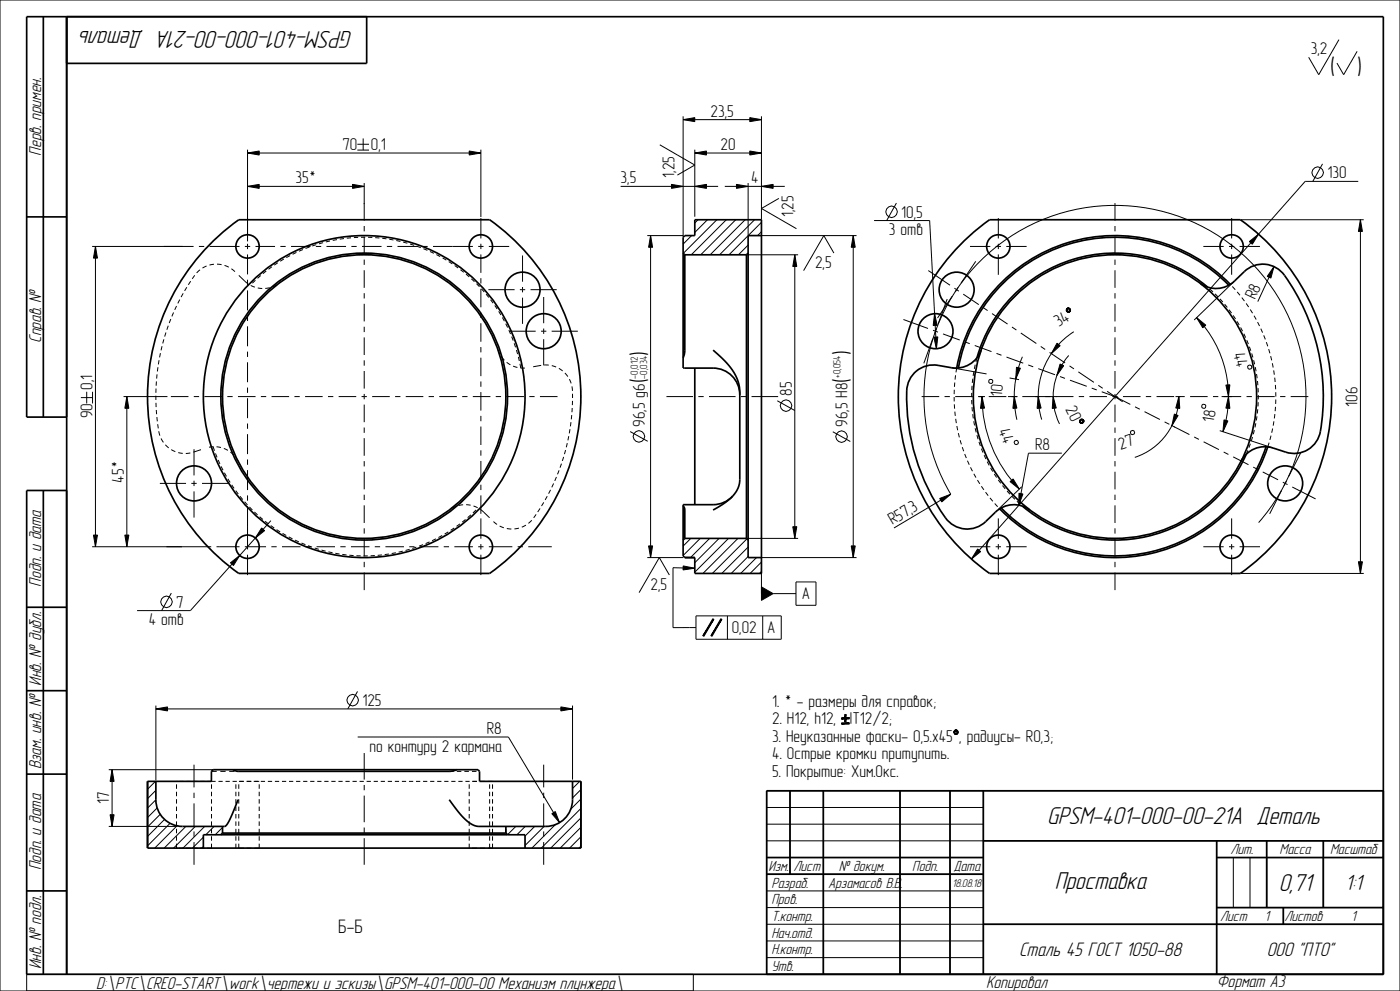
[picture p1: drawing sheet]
<svg xmlns="http://www.w3.org/2000/svg" width="420mm" height="297mm" viewBox="0 0 420 297" stroke-linecap="round" stroke-linejoin="round" font-family="sans-serif">
<g fill="none" stroke="#000" stroke-width=".51">
<path d="M13 5v120M20 5v287M110 5v14h-90M8 65h12M63.6 72.6l3.9-3.5 4.1-3.2h75.3a65 65 0 0 1 0 106h-75.3a65 65 0 0 1-8-99.3zM204.9 75.9l.5 .5M205.4 76.4v28.5l-.5 2.3M205.4 76.4h18.5M223.9 76.4v85M224.4 75.9l-.5 .5M228.4 70.6h-4v96.5h4M288.9 72.6l3.8-3.5 4.2-3.2h75.2a65 65 0 0 1 0 106h-75.2a65 65 0 0 1-8-99.3z"/>
<path d="M360 84.9a8 8 0 0 0 10.4-.7 16.1 16.1 0 0 1 5-4.3 8 8 0 0 1 9.9 2.6 61.5 61.5 0 0 1 10.4 48.4 8 8 0 0 1-9.9 4.6 13.2 13.2 0 0 0-8-1.5 8 8 0 0 0-5.5 4.2M362.3 86.1a43 43 0 0 0-69.2 21.1M368.6 85.5a47.7 47.7 0 0 0-81.1 24.8M369.1 85.2a48.2 48.2 0 0 0-82.1 25.1M208.4 110.3v40.9M213.9 104.9a22.1 22.1 0 0 1 7.4 9.1l.4 1.5 .2 1.9v26.8l-.5 2.2-1.6 2.2M221.9 118.3a8 8 0 0 0-8-8h-9v-39.2l.5-.5h3v-4.7h20v106h-20v-4.8h-3l-.5-.5v-15.4h9a8 8 0 0 0 5.9-2.6M294.3 104.9a8 8 0 0 1-8.9 5.3 16.1 16.1 0 0 0-6.6-.7 8.3 8.3 0 0 0-6.8 9.7 60.9 60.9 0 0 0 12.8 37.3 8 8 0 0 0 10.9-.2 13.2 13.2 0 0 1 6.5-4.8 8 8 0 0 1 6.8 1.4M20 125h-12v-120h407v287h-407v-145h12M373.9 136.1a43 43 0 0 1-67.2 15.5M379.8 133.9a47.7 47.7 0 0 1-79.5 18.3M380.3 133.9a48.2 48.2 0 0 1-80.4 18.6"/>
<path d="M13 147v145M204.9 151.6l.5 1.1v8.7M219.8 148.6l-2.3 2.1-3.6 2.2M205.4 161.4h18.5M205.4 161.4l-.5 .5M223.9 161.4l.5 .5M8 182h12M8 207h12M8 232h12M44.3 234.2h19.1v-3l.5-.5h79.5l.5 .5v3h30.4v20h-130zM46.8 234.2v5.5a8 8 0 0 0 8 8l12.9-.1a17.8 17.8 0 0 0 3.1-6.5l.6-1.4M69.9 230.7l1.5 .5h63.4l2.3-.5"/>
<path d="M171.8 234.2v5.5a8 8 0 0 1-8 8h-20.1a8.3 8.3 0 0 1-5.8-3.9l-3.1-4.1M237 237v25M247 237v55M270 237v55M285 237v55M295 237v55M415 237h-185v55M61 254.2v-4h96.5v4M66.8 247.7v2M66.8 249.7l-.5 .5M66.8 249.7h85M151.8 249.7l.5 .5"/>
<path d="M151.8 247.7v2M230 257h65M295 252h120M365 257h50M365 252v40M380 252v20M397 252v20M8 267h12M230 262h65M295 277h120M365 272h50M385 272v5"/>
<circle cx="109.3" cy="118.9" r="48.3"/>
<circle cx="109.3" cy="118.9" r="43"/>
<circle cx="109.3" cy="118.9" r="42.5"/>
<circle cx="334.5" cy="118.9" r="42.5"/>
</g>
<g fill="none" stroke="#000" stroke-width=".3">
<path d="M0 0h420v297h-420zM204.9 35.9l3.5-.6v1.2zM204.9 34.9v36M204.9 35.9h23.5M224.9 35.3l3.5 .6-3.5 .6zM228.4 34.9v31M74.3 55.9l3.5-.6v1.2zM74.3 45.9l3.5-.6v1.2zM74.3 55.9h35M74.3 45.9h70M74.3 44.9v27.4M105.8 55.3l3.5 .6-3.5 .6z"/>
<path d="M107.2 43.2h3.5M107.2 45h3.5M109 41.5v3.5M109.3 54.9v6.3M140.8 45.3l3.5 .6-3.5 .6zM144.3 44.9v20.1M186.2 55.9h29.2M201.4 55.3l3.5 .6-3.5 .6zM208.4 55.9l3.5-.6v1.2zM208.4 45.9l3.5-.6v1.2zM208.4 44.9v20.1M208.4 45.9h20"/>
<path d="M217.4 55.9h18M220.9 55.3l3.5 .6-3.5 .6zM224.4 54.9v15.7M224.9 45.3l3.5 .6-3.5 .6zM228.4 55.9l3.5-.6v1.2zM396.8 49.1l-3 5.3M407.5 54.4h-15.9l-100.2 113.1M27.6 73.9h27.3M28.6 73.9l.6 3.5h-1.2zM28.6 73.9v90M62 79.7l-1.3 .6M64.2 79.2l-1.4 .2"/>
<path d="M65.1 79.2l1.4 .1M67.4 79.5l1.2 .6M81.6 79.9l-1 .8M83.3 78.8l-1 .7M85.2 77.6l-1.1 .7M87 76.6l-1.1 .6M88.9 75.7l-1.1 .5M90.9 74.8l-1.2 .5M92.9 74l-1.2 .5M94.9 73.3l-1.2 .4M96.9 72.7l-1.2 .4M99 72.2l-1.2 .3"/>
<path d="M101.1 71.8l-1.3 .2M103.2 71.5l-1.3 .2M105.3 71.3l-1.3 .1M107.4 71.1l-1.2 .1M109.6 71.1h-1.3M110.4 71.1l1.3 .1M112.6 71.2l1.2 .1M114.7 71.4h.1M114.7 71.4l1.2 .2M116.8 71.7l1.2 .2M118.9 72.1l1.2 .3M121 72.6l1.2 .3"/>
<path d="M123 73.1l1.2 .4M125 73.8l1.2 .4M127 74.5l1.2 .5M129 75.4l1.2 .5M130.9 76.3l1.2 .6M132.8 77.3l1.1 .7M134.6 78.4l1.1 .7M136.4 79.6l1 .7M194.2 70.6h10.7M195.2 70.6l.6 3.5h-1.2zM195.2 70.6v96.5M207.5 70.6l-2.6 2.6"/>
<path d="M209.4 65.9l-1 .9M212.2 65.9l-3.8 3.8M215.1 65.9l-10.1 10M217.9 65.9l-10.5 10.5M220.7 65.9l-10.5 10.5M223.5 65.9l-10.5 10.5M223.9 76.4h15.5M224.4 73.5l-2.9 2.9M226.4 65.9l-10.5 10.5M228.4 66.6l-9.7 9.8M228.4 69.5l-1.1 1.1M228.4 70.6h28.6"/>
<path d="M238.4 76.4l.6 3.5h-1.2zM238.4 76.4v85M256 70.6l.6 3.5h-1.2zM256 70.6v96.5M262.2 66.1h16.7l2 38.4M268.9 60.8l-2.9 5.3M372.1 65.9h37M374.8 72.4l2.8-2.2-1.9 3zM408.1 65.9l.6 3.5h-1.2zM408.1 65.9v106M49.8 99.6l-.4 1.3M50.5 97.6l-.4 1.2"/>
<path d="M51.2 95.6l-.4 1.2M52.1 93.6l-.5 1.2M53 91.7l-.6 1.2M53.9 89.8l-.6 1.1M55 87.9l-.7 1.1M56 86.1l-.6 1.1M56 86.1h.1M57.2 84.3l-.7 1M58.4 82.5l-.7 1.1M60 80.9l-1 .9M69.4 80.5l1.1 .9M71.6 82.5l2.8 2.6"/>
<path d="M75.2 85.5l1.3 .6M76.6 84l-.9 .9M77.3 86.3l1.4 .2M78.2 82.6l-.9 .8M79.9 81.2l-1 .8M80.6 80.7h-.1M80.9 86.2l-1.3 .2M83 85.4l-1.2 .5M138.1 80.8l1 .8M139.8 82.2l1 .8M141.4 83.6l.9 .8M143 85l.8 .9"/>
<path d="M144.4 86.6l.9 .9M145.8 88.2l.8 .9M147.2 89.8l.7 1M148.4 91.5l.7 1.1M149.6 93.3l.7 1.1M150.7 95.1l.6 1.2M151.7 97l.6 1.2M152.7 98.9l.5 1.2M280.4 94l.8 3.5h-1.2zM359 95.2l2.7 2.3-.9 .7zM359 95.2a34 34 0 0 1 7.9 34.2M363 86.6l.9 .9"/>
<path d="M364.5 88.1l.9 .9M366 89.6l.8 .9M367.4 91.2h.1M367.4 91.2l.8 .9M368.7 92.8l.8 1M369.7 85.9l.9 .9M370 94.5l.7 1.1M370.4 84.2l-12.1 11.7M371.1 96.3l.7 1.1M371.2 87.5l.8 1M372.2 98.1l.6 1.2M372.5 89.2l.8 1"/>
<path d="M373.8 90.9l.8 1.1M375.1 92.8l.7 1.1M376.2 94.6l.7 1.2M377.3 96.5l.6 1.2M378.2 98.5l.6 1.2M24.3 119.2h3.5M26 117.4v3.5M27.8 117.4v3.5M37.1 118.9h13.1M38.1 118.9l.6 3.5h-1.2zM38.1 118.9v45M46.8 118.6v1.3"/>
<path d="M46.8 116.4v1.3M46.9 114.3l-.1 1.3M47.1 112.2l-.1 1.3M47.4 110.1l-.2 1.2M47.7 107.9l-.2 1.3M48.1 105.8l-.2 1.3M48.6 103.8l-.3 1.2M49.2 101.7l-.4 1.2M149.4 104.9l.6 1.3M150.4 106.9l.9 1.1M152 108.6l1.1 .7M153.5 100.9l.5 1.2"/>
<path d="M153.9 109.7l1.3 .4M154.3 102.9l.4 1.2M154.9 104.9l.4 1.2M155.5 107l.3 1.2M156 109l.2 1.3M156.1 110.3h1.4M162.4 109.5l-2.4 .4M163.3 109.4h1.3M165.5 109.6l1.3 .4M167.7 110.4l1.1 .8M169.5 111.8l.8 1.1M170.8 113.6l.5 1.3"/>
<path d="M171.6 115.8l.1 1.4M171.8 118v1.3M280.1 101h1.2l-.4 3.5zM285.4 110.2l10.6 1.9M286.2 119l.1 1.3M286.3 116.8l-.1 1.3M286.4 114.6l-.1 1.3M286.7 112.5l-.2 1.3M287 110.3l-.2 1.3M291.5 119.9l.1 1.3M291.5 117.7v1.3M291.6 115.6l-.1 1.3"/>
<path d="M291.8 113.5l-.1 1.3M292.1 111.4l-.2 1.2M292.6 109.3l-.3 1.2M293.1 107.2l-.3 1.3M293.6 118.9h1.9M294.6 118.9l.8 3.4-1.2 .1zM294.6 118.9a39.9 39.9 0 0 0 11.2 27.7M296.7 114l.3-.3 .6 .1 .2 .3v.5l-.3 .3h-.6l-.3-.4zM302.4 118.9h2.9M302.9 113.3l2.8 .5M304.3 118.9l.8 3.4-1.2 .1zM304.9 110.1l1.2 .2-1.4 3.3z"/>
<path d="M306.7 106.9a30.2 30.2 0 0 0-1.6 18.9M352.7 118.9h1.4M353.7 118.9l.2 3.5-1.2-.1zM353.7 118.9a19.2 19.2 0 0 1-13.3 18.2M366.5 118.9h3M367.8 115.4l1.2-.1-.5 3.6zM368.5 118.9l.5 3.5-1.2-.1zM373.1 100l.6 1.2M374 101.9l.5 1.2M374.5 109.5l.5-.1 .4 .2 .2 .6-.3 .3-.5 .2-.4-.2-.1-.6zM374.8 103.9l.4 1.2M375.5 105.9l.4 1.2"/>
<path d="M376.1 108l.3 1.2M376.6 110l.2 1.3M377 112.1l.1 1.3M377.2 114.2l.2 1.3M377.4 116.3h.1M377.4 116.3l.1 1.3M377.5 118.4v1.3M379.1 100.5l.5 1.2M379.9 102.5l.4 1.3M380.6 104.6l.4 1.3M381.2 106.7l.3 1.3M381.7 108.9l.3 1.2"/>
<path d="M382.1 111l.2 1.3M382.4 113.2l.1 1.3M382.6 115.4l.1 1.3M382.7 117.5v1.4M382.7 119.7v1.3M46.8 120.7v1.3M46.9 122.9l.1 1.2M47.1 125l.1 1.3M47.3 127.1l.2 1.3M47.6 129.2l.4 1.4M48.3 131.4l.7 1.2M49.6 133.3l1 .9"/>
<path d="M51.4 134.7l1.2 .7M53.5 135.6l1.3 .3M57.1 135.7l-1.4 .2M60.3 134.8l-2.3 .7M63.9 133.9l-1.2 .1M63.9 133.9l.5 1.2M64.1 133.9h-.2M64.6 135.9l.5 1.2M65 133.9l1.3 .2M65.5 137.9l.5 1.1M66.3 139.8l.6 1.1M67.2 134.4l1.2 .6"/>
<path d="M69.1 135.5l1 .9M70.7 137.1l.7 1.1M168.4 139l-.4 1.2M169.1 136.9l-.4 1.2M169.7 134.9l-.4 1.2M170.2 132.8l-.3 1.3M170.6 130.7l-.2 1.3M171 128.6l-.2 1.3M171.3 126.5l-.2 1.3M171.5 124.4l-.1 1.3M171.7 122.3l-.1 1.2M171.7 120.1v1.3"/>
<path d="M189.1 129.3l5.2 3M233.2 120.1l5.2 2.9M249.8 129.4l5.3 2.9M286.3 120.3h.1M286.3 121.2l.1 1.3M286.5 123.4l.1 1.3M286.7 125.5l.2 1.3M287.1 127.7l.2 1.3M287.5 129.8l.3 1.3M288 131.9l.4 1.3M288.7 134l.4 1.2M289.4 136.1l.5 1.2"/>
<path d="M290.2 138.1l.6 1.2M291.6 122l.1 1.3M291.8 124.1l.2 1.3M292.1 126.2l.3 1.3M292.6 128.3l.3 1.3M293.1 130.4l.3 1.2M293.7 132.4l.4 1.3M294.4 134.5l.5 1.1M295.2 136.4l.6 1.2M296.2 138.3l.6 1.2M304.4 132.2l.5-.2 .4 .1 .2 .6-.1 .3-.6 .3-.3-.2-.3-.5zM339.3 129.2l.6-.2 .3 .2 .2 .5-.2 .4-.5 .2-.4-.2-.2-.6z"/>
<path d="M351.3 127.4l1.2 .6M352.3 124.1l1.1 .4-1.8 3.1zM360.6 121.4l.3-.2h.6l.2 .4v.6l-.4 .2-.6-.1-.2-.3zM365.9 129.1l16 5.2M367.2 125.8l1.2 .4-1.5 3.2zM374.4 135l-.5 1.1M375.1 133l-.4 1.2M375.8 131l-.4 1.2M376.3 128.9l-.3 1.2M376.7 126.8l-.2 1.3M377.1 124.8l-.2 1.2M377.3 122.7l-.1 1.2"/>
<path d="M377.5 120.5l-.1 1.3M380.7 132.7l-.4 1.2M381.3 130.6l-.3 1.2M381.8 128.4l-.3 1.3M382.2 126.3l-.2 1.3M382.5 124.1l-.2 1.3M382.6 121.9l-.1 1.3M67.3 141.7l.6 1.1M68.4 143.5l.6 1.1M69.5 145.3l.7 1.1M70.7 147.1l.8 1M72 148.7l.8 1"/>
<path d="M73.4 150.4l.8 .9M74.8 151.9l.9 .9M76.3 153.4l1 .9M77.9 154.9l1 .8M78.5 158.2l.9 .8-2.8 2.3zM79.5 156.2l1 .8M81.2 157.5l1.1 .7M81.3 156l-24.2 27h-16M83 158.7l1 .7M84.8 159.9l1.1 .6M134.5 159.4l-1.1 .7M136.3 158.2l-1.1 .7"/>
<path d="M136.7 151.8l-1.2 .6M138 157l-1 .8M138.9 151.3l-1.3 .2M139.7 155.7l-1 .8M139.8 151.3l1.4 .1M141.3 154.3l-1 .8M142.1 151.6l1.2 .6M142.8 152.8l-.9 .9M144.1 152.6l2.8 2.6M148 156.3l1.1 .9M149.9 157.6l1.3 .6M152 158.4l1.4 .1"/>
<path d="M155.7 158.3l-1.4 .2M157.8 157.4l-1.3 .6M159.5 155.9l-1 1M160.8 154.2l-.7 1M162 152.4l-.7 1M163.1 150.6l-.6 1.1M164.2 148.7l-.7 1.1M165.2 146.8l-.6 1.2M166.1 144.9l-.6 1.2M166.9 142.9l-.5 1.2M167.7 141l-.4 1.2M237.8 157.9h1.2l-.6 3.5z"/>
<path d="M281.9 149.4l3.3-1.3-2.7 2.3zM291.2 140.1l.5 1.1M292.2 142l.6 1.1M293.2 143.9l.7 1.1M294.4 145.7l.8 1.1M295.7 147.5l.8 1M297 149.2l.8 1M297.2 140.2l.6 1.1M298.3 142l.7 1.1M298.4 150.9l.9 1M299.5 143.8l.7 1M300.8 145.5l.8 1"/>
<path d="M302.1 147.2l.9 .9M303 144.3l.9-.8 1.9 3.1zM303.6 148.7l.9 .9M305.1 150.2l.9 .9M306.5 145.9l-6.9 6.7M377.6 156.6a57.3 57.3 0 0 0-37.9-94.8 57.3 57.3 0 0 0-54.5 86.3l-17 10.1M27.6 163.9h27M28 160.4h1.2l-.6 3.5zM37.5 160.4h1.2l-.6 3.5zM51.4 177.7l-2.9 5.3M69.1 168.7l2.8-2.2-1.9 3zM86.6 160.9l1.1 .6"/>
<path d="M87.7 161.5h.1M88.5 161.9l1.2 .5M90.4 162.7l1.2 .5M92.4 163.5l1.2 .5M94.4 164.2l1.2 .4M96.5 164.9l1.2 .3M98.5 165.4l1.3 .3M100.6 165.8l1.3 .2M102.7 166.2l1.3 .1M104.8 166.4l1.3 .1M106.9 166.6h1.3M110.3 166.6h-1.2"/>
<path d="M112.5 166.5l-1.3 .1M114.6 166.3l-1.3 .1M116.7 166l-1.3 .2M118.8 165.7l-1.3 .2M120.8 165.2l-1.2 .3M122.9 164.6l-1.2 .4M124.9 164l-1.2 .4M126.9 163.2l-1.2 .5M128.9 162.4l-1.2 .5M130.8 161.5l-1.2 .5M132.7 160.5l-1.2 .6M194.2 167.1h10.7"/>
<path d="M194.6 163.6h1.2l-.6 3.5zM207.2 161.4l-2.3 2.3M210.1 161.4l-5.2 5.1M212.9 161.4l-5.8 5.7M215.7 161.4l-7.3 7.2M218.6 161.4l-10.2 10.1M221.4 161.4l-10.5 10.5M223.9 161.4h15.5M224.1 161.5l-10.4 10.4M224.4 164l-7.9 7.9M224.4 166.8l-5 5.1M226.9 167.1l-4.7 4.8"/>
<path d="M228.4 167.1h28.6M228.4 168.4l-3.4 3.5M228.4 171.3l-.5 .6M255.4 163.6h1.2l-.6 3.5zM293.3 164.5l.9 .8-2.8 2.2zM372.1 171.9h37M407.5 168.4h1.2l-.6 3.5zM46.8 212.5l3.5-.6v1.2zM46.8 211.5v22.4M46.8 212.5h125M107.3 207.2l-3 5.3M168.3 211.9l3.5 .6-3.5 .6z"/>
<path d="M171.8 211.5v22.1M32.6 230.7h31.3M33.6 230.7l.6 3.5h-1.2zM33.6 230.7v17M46.6 234.2l-2.3 2.3M46.8 236.9l-2.5 2.5M46.8 239.7l-2.5 2.5M63.4 234.2h1.3M63.4 231.2h1.6M65.5 234.2h1.3M66.1 231.2h1.6M67.7 234.2h1.2"/>
<path d="M68.8 231.2h1.6M69.8 234.2h1.2M71.4 231.2h.1M71.6 234.2h.1M71.6 235.1v1.3M71.6 237.3v1.3M71.6 239.5v1.3M71.9 234.2h1.3M74 234.2h1.3M76.1 234.2h1.3M78.2 234.2h1.3M80.4 234.2h1.2"/>
<path d="M82.5 234.2h1.2M84.6 234.2h1.3M86.7 234.2h1.3M88.8 234.2h1.3M90.9 234.2h1.3M93.1 234.2h1.2M95.2 234.2h1.2M97.3 234.2h1.3M99.4 234.2h1.3M101.5 234.2h1.3M103.6 234.2h1.3M105.8 234.2h1.2"/>
<path d="M107.3 220.9h45.2l15.4 25.6M107.9 234.2h1.2M110 234.2h1.3M112.1 234.2h1.3M114.2 234.2h1.3M116.3 234.2h1.3M118.5 234.2h1.2M120.6 234.2h1.2M122.7 234.2h1.3M124.8 234.2h1.3M126.9 234.2h1.3M129 234.2h1.3"/>
<path d="M131.2 234.2h1.2M133.3 234.2h1.2M134.8 231.2h1.3M135.4 234.2h1.3M137 231.2h1.4M137.5 234.2h1.3M139.3 231.2h1.4M139.6 234.2h1.3M141.6 231.2h1.3M141.7 234.2h1.3M143.9 234.2h.1M146.9 234.2h.1"/>
<path d="M146.9 235.1v1.3M146.9 237.3v1.3M146.9 239.5v1.3M173.9 234.2l-2.1 2.1M174.3 236.6l-2.5 2.5M174.3 239.5l-3.1 3M230 237h185v55h-185zM237 237v25M247 237v55M270 237v55M285 237v55M295 237v55"/>
<path d="M32.6 247.7h20.6M33 244.2h1.2l-.6 3.5zM47.2 242.1l-2.9 2.9M48.1 244l-3.8 3.9M49.4 245.6l-5.1 5.1M51 246.7l-6.7 6.8M53.1 247.5l-6.7 6.7M55.8 247.7l-6.5 6.5M58.6 247.7l-6.5 6.5M61 250.9l-3.3 3.3M61 253.7l-.4 .5M61.4 247.7l-6.5 6.5"/>
<path d="M64.2 247.7l-2.5 2.5M66.8 248l-2.2 2.2M71.6 241.7v1.4M71.6 244v1.3M71.6 246.2v1.3M71.6 248.4v1.3M71.6 250.6v1.4M71.6 252.8v1.4M146.9 241.7v1.4M146.9 244v1.3M146.9 246.2v1.3M146.9 248.4v1.3"/>
<path d="M146.9 250.6v1.4M146.9 252.8v1.4M151.9 247.7l-.1 .1M152.3 250.2h.1M154.7 247.7l-2.4 2.5M157.6 247.7l-2.5 2.5M160.4 247.7l-2.9 2.9M163.2 247.7l-5.7 5.7M165.6 243.8l1-.6 1.3 3.3zM166.6 247.2l-7 7M174.3 242.3l-11.9 11.9M174.3 245.1l-9.1 9.1"/>
<path d="M174.3 248l-6.3 6.2M174.3 250.8l-3.4 3.4M174.3 253.6l-.6 .6M230 242h65M230 247h65M230 252h185M230 257h65M365 257h50M365 252v40M370 257v15M375 257v15M380 252v20"/>
<path d="M397 252v20M230 262h65M230 267h65M230 272h65M230 277h185M365 272h50M385 272v5M8 297v-5h200v5M230 282h65M230 287h65"/>
<circle cx="395.3" cy="51.7" r="1.72"/>
<circle cx="267.4" cy="63.5" r="1.72"/>
<circle cx="191.7" cy="130.8" r="1.72"/>
<circle cx="235.8" cy="121.6" r="1.72"/>
<circle cx="252.5" cy="130.9" r="1.72"/>
<circle cx="49.9" cy="180.4" r="1.72"/>
<circle cx="105.8" cy="209.8" r="1.72"/>
</g>
<g fill="#000">
<path d="M204.9 35.9l3.5-.6v1.2zM224.9 35.3l3.5 .6-3.5 .6zM74.3 55.9l3.5-.6v1.2zM74.3 45.9l3.5-.6v1.2zM105.8 55.3l3.5 .6-3.5 .6zM140.8 45.3l3.5 .6-3.5 .6zM201.4 55.3l3.5 .6-3.5 .6zM208.4 55.9l3.5-.6v1.2zM208.4 45.9l3.5-.6v1.2zM220.9 55.3l3.5 .6-3.5 .6zM228.4 55.9l3.5-.6v1.2zM224.9 45.3l3.5 .6-3.5 .6z"/>
<path d="M28.6 73.9l.6 3.5h-1.2zM195.2 70.6l.6 3.5h-1.2zM238.4 76.4l.6 3.5h-1.2zM256 70.6l.6 3.5h-1.2zM374.8 72.4l2.8-2.2-1.9 3zM408.1 65.9l.6 3.5h-1.2zM280.4 94l.8 3.5h-1.2zM359 95.2l2.7 2.3-.9 .7zM38.1 118.9l.6 3.5h-1.2zM280.1 101h1.2l-.4 3.5zM294.6 118.9l.8 3.4-1.2 .1zM304.3 118.9l.8 3.4-1.2 .1z"/>
<path d="M304.9 110.1l1.2 .2-1.4 3.3zM353.7 118.9l.2 3.5-1.2-.1zM367.8 115.4l1.2-.1-.5 3.6zM368.5 118.9l.5 3.5-1.2-.1zM352.3 124.1l1.1 .4-1.8 3.1zM367.2 125.8l1.2 .4-1.5 3.2zM281.9 149.4l3.3-1.3-2.7 2.3zM303 144.3l.9-.8 1.9 3.1zM28 160.4h1.2l-.6 3.5zM37.5 160.4h1.2l-.6 3.5zM69.1 168.7l2.8-2.2-1.9 3zM78.5 158.2l.9 .8-2.8 2.3z"/>
<path d="M194.6 163.6h1.2l-.6 3.5zM237.8 157.9h1.2l-.6 3.5zM255.4 163.6h1.2l-.6 3.5zM293.3 164.5l.9 .8-2.8 2.2zM407.5 168.4h1.2l-.6 3.5zM46.8 212.5l3.5-.6v1.2zM168.3 211.9l3.5 .6-3.5 .6zM33.6 230.7l.6 3.5h-1.2zM33 244.2h1.2l-.6 3.5zM165.6 243.8l1-.6 1.3 3.3z"/>
</g>
<!-- layer: AXES -->
<g fill="none" stroke="#000" stroke-width=".51">
<path d="M205.4 167.1h3M44.3 234.2v20M174.3 234.2v20"/>
<circle cx="74.3" cy="73.9" r="3.5"/>
<circle cx="144.3" cy="73.9" r="3.5"/>
<circle cx="299.5" cy="73.9" r="3.5"/>
<circle cx="369.5" cy="73.9" r="3.5"/>
<circle cx="156.8" cy="86.8" r="5.3"/>
<circle cx="163.1" cy="99.3" r="5.3"/>
<circle cx="280.6" cy="99.3" r="5.3"/>
<circle cx="287" cy="86.8" r="5.3"/>
<circle cx="58.2" cy="144.9" r="5.3"/>
<circle cx="385.5" cy="144.9" r="5.3"/>
<circle cx="74.3" cy="163.9" r="3.5"/>
<circle cx="144.3" cy="163.9" r="3.5"/>
<circle cx="299.5" cy="163.9" r="3.5"/>
<circle cx="369.5" cy="163.9" r="3.5"/>
</g>
<g fill="none" stroke="#000" stroke-width=".3">
<path d="M49.1 73.9h9M59.7 73.9h1.6M62.9 73.9h9M73.5 73.9h1.6M74.3 65.4v6.1M74.3 73.1v1.6M74.3 76.3v5.9M76.7 73.9h5.8M84.1 73.9h1.6M87.3 73.9h5.9M94.8 73.9h1.6M98 73.9h5.8"/>
<path d="M105.4 73.9h1.6M108.6 73.9h5.9M109.3 60.9v5.2M109.3 67.7v1.6M109.3 70.9v5.3M109.3 77.8v1.6M116.1 73.9h1.6M119.2 73.9h5.9M126.7 73.9h1.6M129.9 73.9h12M143.5 73.9h1.6M144.3 65.4v6.1"/>
<path d="M144.3 73.1v1.6M144.3 76.3v5.5M146.7 73.9h6.1M156.8 76.6v7.8M291 73.9h6.1M292.7 78.3l-4.4 6.5M298.7 73.9h1.6M299.5 65.4v6.1M299.5 73.1v1.6M299.5 76.3v6.1M301.9 73.9h6.1M334.5 60.9v5.2"/>
<path d="M334.5 67.7v1.6M334.5 70.9v5.3M334.5 77.8v1.6M361 73.9h6.1M368.7 73.9h1.6M369.5 65.4v6.1M369.5 73.1v1.6M369.5 76.3v6.1M371.9 73.9h6.1M74.3 83.8v1.6M74.3 87v6M74.3 94.6v1.6"/>
<path d="M74.3 97.8v6M109.3 81v5.3M109.3 87.9v1.6M109.3 91.1v5.2M109.3 97.9v1.6M144.3 83.4v1.6M144.3 86.6v5.5M144.3 93.7v1.6M144.3 96.9v5.5M146.5 86.8h7.9M152.9 99.3h7.8M156 86.8h1.6"/>
<path d="M156.8 86v1.6M156.8 89.2v7.9M159.2 86.8h7.8M162.3 99.3h1.6M163.1 89v7.9M163.1 98.5v1.6M165.5 99.3h7.9M271 95.8l7.4 2.6M278.5 81.1l6.5 4.4M279.9 99l1.5 .5M280.9 98.5l-.5 1.5M284.2 89.6l-2.7 7.4"/>
<path d="M285.7 88.8l-4.4 6.5M286.3 86.4l1.4 .9M287.4 86.2l-.9 1.3M289 88.2l4.6 3.1M295 92.2l1.3 .9M297.6 94l4.7 3.1M303.6 98l1.3 .9M306.2 99.8l4.7 3.1M334.5 81v5.3M334.5 87.9v1.6M334.5 91.1v5.2M334.5 97.9v1.6"/>
<path d="M51.3 118.9h5.2M58.1 118.9h1.6M61.3 118.9h5.3M68.2 118.9h1.6M71.4 118.9h5.3M74.3 105.4v1.6M74.3 108.6v6M74.3 116.1v1.6M74.3 119.3v6M78.3 118.9h1.6M81.5 118.9h5.2M88.3 118.9h1.6"/>
<path d="M91.5 118.9h5.3M98.4 118.9h1.6M101.6 118.9h5.3M108.5 118.9h1.6M109.3 101.1v5.3M109.3 108v1.6M109.3 111.2v5.3M109.3 118.1v1.6M111.7 118.9h5.2M118.5 118.9h1.6M121.7 118.9h5.3M128.6 118.9h1.6"/>
<path d="M131.8 118.9h5.3M138.7 118.9h1.6M141.9 118.9h5.2M144.3 104v1.6M144.3 107.2v5.5M144.3 114.3v1.6M144.3 117.5v5.5M148.7 118.9h1.6M151.9 118.9h5.3M158.8 118.9h1.6M162 118.9h5.3M163.1 101.7v7.8"/>
<path d="M199.9 118.9h8M209.5 118.9h1.6M212.7 118.9h8M222.3 118.9h1.6M225.5 118.9h7.9M276.5 118.9h5.3M279.8 101.5l-2.7 7.4M282.9 100.1l5 1.8M283.4 118.9h1.6M286.6 118.9h5.2M289.4 102.5h.1M289.4 102.5l1.5 .5"/>
<path d="M292.4 103.5l5 1.9M293.4 118.9h1.6M296.6 118.9h5.3M298.9 105.9l1.5 .6M301.9 107l5.1 1.8M303.5 118.9h1.6M306.7 118.9h5.3M308.5 109.4l1.5 .5M311.5 110.5l5 1.8M312.2 103.8l1.3 .9M313.6 118.9h1.6M314.9 105.6l4.6 3.2"/>
<path d="M316.8 118.9h5.2M318 112.9l1.5 .5M320.9 109.7l1.3 .9M321 113.9l5 1.9M323.5 111.4l4.7 3.2M323.6 118.9h1.6M326.8 118.9h5.3M327.5 116.3h.1M327.5 116.3l1.5 .6M329.5 115.5l1.3 .9M330.5 117.4l5 1.8M332.1 117.3l4.7 3.1"/>
<path d="M333.7 118.9h1.6M334.5 101.1v5.3M334.5 108v1.6M334.5 111.2v5.3M334.5 118.1v1.6M334.5 118.9l4.6 2.3M336.9 118.9h5.3M343.8 118.9h1.6M347 118.9h5.2M353.8 118.9h1.6M357 118.9h5.3M363.9 118.9h1.6"/>
<path d="M367.1 118.9h5.3M374 118.9h1.6M377.2 118.9h5.2M384 118.9h1.6M387.2 118.9h5.3M58.2 134.6v7.9M74.3 126.9v1.6M74.3 130.1v6M74.3 137.7v1.6M109.3 121.3v5.2M109.3 128.1v1.6M109.3 131.3v5.3"/>
<path d="M109.3 138.2v1.6M144.3 124.6v1.6M144.3 127.8v5.6M144.3 135v1.6M144.3 138.1v5.6M334.5 121.3v5.2M334.5 128.1v1.6M334.5 131.3v5.3M334.5 138.2v1.6M340.5 121.9l1.4 .8M343.4 123.4l4.6 2.3M349.4 126.4l1.4 .8"/>
<path d="M352.2 127.9l4.6 2.3M358.2 131l1.5 .7M361.1 132.4l4.6 2.4M367.1 135.5l1.4 .7M370 136.9l4.6 2.4M376 140l1.4 .7M390.2 135.7l-3.6 7M48 144.9h7.8M57.4 144.9h1.6M58.2 144.1v1.6M58.2 147.3v7.8M60.6 144.9h7.9"/>
<path d="M74.3 140.9v6M74.3 148.5v1.6M74.3 151.7v13M109.3 141.4v5.3M109.3 148.3v1.6M109.3 151.4v5.3M109.3 158.3v1.6M144.3 145.3v1.6M144.3 148.5v5.5M144.3 155.4v6.1M299.5 155.4v6.1M334.5 141.4v5.3"/>
<path d="M334.5 148.3v1.6M334.5 151.4v5.3M334.5 158.3v1.6M369.5 155.4v6.1M378.8 141.4l4.6 2.4M384.5 147l-3.6 7M384.8 144.5l1.5 .7M385.9 144.2l-.7 1.4M387.7 146l7 3.5M49.9 163.9h13.5M65 163.9h6.9M73.5 163.9h6.3"/>
<path d="M74.3 166.3v6.1M81.4 163.9h1.6M84.6 163.9h5.6M91.8 163.9h1.5M94.9 163.9h5.6M102.1 163.9h1.6M105.3 163.9h5.5M109.3 161.5v5.3M109.3 168.4v1.6M109.3 171.6v5.3M112.4 163.9h1.6M115.6 163.9h5.6"/>
<path d="M122.8 163.9h1.6M126 163.9h5.5M133.1 163.9h1.6M136.3 163.9h5.6M143.5 163.9h1.6M144.3 163.1v1.6M144.3 166.3v6.1M146.7 163.9h7M155.3 163.9h1.6M158.5 163.9h7M291 163.9h6.1M298.7 163.9h1.6"/>
<path d="M299.5 163.1v1.6M299.5 166.3v6.1M301.9 163.9h6.1M334.5 161.5v5.3M334.5 168.4v1.6M334.5 171.6v5.3M361 163.9h6.1M368.7 163.9h1.6M369.5 163.1v1.6M369.5 166.3v6.1M371.9 163.9h6.1M53 234.2h.1"/>
<path d="M53 235.1v1.3M53 237.3v1.3M53 239.5v1.3M53.8 234.2h1.3M55.9 234.2h1.3M58 234.2h1.3M58.2 229.2v6.8M58.2 237.6v1.6M60.1 234.2h1.3M62.2 234.2h1.3M63.5 234.2h.1M63.5 235.1v1.3"/>
<path d="M63.5 237.3v1.3M63.5 239.5v1.3M70.8 234.2h.1M70.8 235.1v1.3M70.8 237.3v1.3M70.8 239.5v1.3M71.7 234.2h1.4M74 234.2h1.4M76.4 234.2h1.4M77.8 234.2h.1M77.8 235.1v1.3M77.8 237.3v1.3"/>
<path d="M77.8 239.5v1.3M109.3 225.7v7.9M109.3 235.2v1.6M109.3 238.4v8M140.8 234.2h.1M140.8 235.1v1.3M140.8 237.3v1.3M140.8 239.5v1.3M141.7 234.2h1.4M144 234.2h1.4M146.4 234.2h1.4M147.8 234.2h.1"/>
<path d="M147.8 235.1v1.3M147.8 237.3v1.3M147.8 239.5v1.3M163.1 229.2v6.8M163.1 237.6v1.6M53 254.2h.1M53 241.7v1.4M53 244v1.3M53 246.2v1.3M53 248.4v1.3M53 250.6v1.4M53 252.8v1.4"/>
<path d="M53.8 254.2h1.3M55.9 254.2h1.3M58 254.2h1.3M58.2 240.8v6.8M58.2 249.2v1.6M58.2 252.4v6.8M60.1 254.2h1.3M63.5 241.7v1.4M63.5 244v1.3M63.5 246.2v1.3M63.5 248.4v1.3M63.5 250.6v1.4"/>
<path d="M63.5 252.8v1.4h-1.3M66.8 248.5v1.2M70.8 241.7v1.4M70.8 244v1.3M70.8 246.2v1.3M70.8 248.4v1.3M70.8 250.6v1.4M70.8 252.8v1.4M70.8 254.2h.1M71.7 254.2h1.4M74 254.2h1.4M77.8 241.7v1.4"/>
<path d="M77.8 244v1.3M77.8 246.2v1.3M77.8 248.4v1.3M77.8 250.6v1.4M77.8 252.8v1.4h-1.4M109.3 248v1.6M109.3 251.2v8M140.8 241.7v1.4M140.8 244v1.3M140.8 246.2v1.3M140.8 248.4v1.3M140.8 250.6v1.4"/>
<path d="M140.8 252.8v1.4M141.7 254.2h1.4M144 254.2h1.4M147.8 252.8v1.4h-1.4M147.8 241.7v1.4M147.8 244v1.3M147.8 246.2v1.3M147.8 248.4v1.3M147.8 250.6v1.4M151.8 248.5v1.2M163.1 240.8v6.8M163.1 249.2v1.6"/>
<path d="M163.1 252.4v6.8"/>
</g>
<!-- layer: DETAILS -->
<g fill="none" stroke="#000" stroke-width=".3">
<path d="M401.7 11.9l-6.1 10.5-3-5.2M407.1 15.4l-4 7-2-3.5M197.9 43.4l10.5 6.1-5.2 3M233.7 59.5l-5.3 3 10.5 6M250.2 75.8l-3.1-5.2-6 10.5M200.8 172.3l-3-5.2-6.1 10.5M205 169.6l3.4 .7-3.5 .5zM208.4 170.3l-6.5-.2v18h6.9M228.4 175.9l3.5 2-3.5 2zM228.4 170.2v7.7M231.9 177.9h6.9M238.8 174.4h6v7h-6z"/>
<path d="M208.8 184.6h25.6v7h-25.6zM213.8 185.4l.3 .2-3.2 4.9zM214.1 185.6l-2.9 5.1-.3-.2zM216.2 185.4l.3 .2-3.2 4.9zM216.5 185.6l-2.9 5.1-.3-.2zM218.2 184.6v7M228.8 184.6v7M252.5 215.5l1.3-.4h1zM252.5 215.5l1.3-.4zM252.5 215.1h.9l-.9 .4zM252.5 215.5l2.3-.4-1.4 .4zM252.5 216.6h2.3l-2.3 .4z"/>
<path d="M252.5 217l2.3-.4v.4zM253.4 214.1h.4l-.4 1zM253.4 215.5l1.4-.4zM253.4 215.5h.4l-.4 .9zM253.8 214.1v1h-.4zM253.8 215.5l1-.4v.4zM253.8 215.5v.9h-.4zM286.1 219.4l.3-.1zM286.1 219.4h.3l-.2 .2zM286.2 219.3l.3-.1zM286.2 219.3l.4-.2zM286.2 219.3l.2-.1z"/>
<path d="M286.2 219.3h.2l-.3 .1zM286.2 219.6l.2-.2zM286.2 219.6h.2zM286.2 219.1l.6-.1zM286.2 219.1l.5-.1zM286.2 219.1h.4l-.4 .2zM286.2 219.8l.3-.1zM286.2 219.8h.4zM286.3 219l.8-.1zM286.3 219h1zM286.3 219h.5l-.6 .1zM286.3 219.9l.6-.1z"/>
<path d="M286.3 219.9l.5-.1zM286.3 219.9l.4-.1zM286.3 219.9l1.1-.1zM286.3 219.9h1zM286.5 218.9l.5-.1zM286.5 218.9h.6zM286.5 220l.8-.1zM286.5 220h.6zM286.6 218.8h.4zM286.8 219h.5zM286.9 219h.4zM286.9 219.8h.5z"/>
<path d="M287 219.1h.4zM287 219.8l.4-.2zM287.1 219.2l.3-.1zM287.1 219.2l.3 .1zM287.1 219.6h.3zM287.2 219.3h.2zM287.2 219.4l.2-.1v.1zM287.2 219.4h.2zM287.2 219.5l.2-.1v.2zM287.2 219.5l.2 .1zM286.6 220.1l.5-.1zM286.8 220.1l.3-.1z"/>
</g>
<g fill="#000">
<path d="M205 169.6l3.4 .7-3.5 .5zM228.4 175.9l3.5 2-3.5 2zM214.1 185.6l-2.9 5.1-.3-.2zM216.5 185.6l-2.9 5.1-.3-.2zM213.8 185.4l.3 .2-3.2 4.9zM216.2 185.4l.3 .2-3.2 4.9zM253.8 214.1v1h-.4zM252.5 215.5l1.3-.4zM252.5 215.1h.9l-.9 .4zM253.8 215.5v.9h-.4zM253.4 214.1h.4l-.4 1zM253.4 215.5l1.4-.4z"/>
<path d="M253.8 215.5l1-.4v.4zM253.4 215.5h.4l-.4 .9zM286.1 219.4l.3-.1zM286.2 219.3l.2-.1zM286.2 219.6h.2zM286.2 219.1l.5-.1zM286.2 219.8h.4zM286.3 219h1zM286.3 219.9l1.1-.1zM286.2 219.6l.2-.2zM286.1 219.4h.3l-.2 .2zM286.2 219.3h.2l-.3 .1z"/>
<path d="M286.2 219.8l.3-.1zM286.5 218.9h.6zM286.5 220l.8-.1zM286.2 219.3l.3-.1zM286.2 219.3l.4-.2zM286.2 219.1h.4l-.4 .2zM286.3 219.9l.4-.1zM286.6 218.8h.4zM286.3 219.9l.5-.1zM286.2 219.1l.6-.1zM286.3 219h.5l-.6 .1zM286.3 219.9l.6-.1z"/>
<path d="M286.8 219h.5zM286.5 218.9l.5-.1zM286.9 219h.4zM287 219.1h.4zM287 219.8l.4-.2zM287.1 219.6h.3zM286.5 220h.6zM286.3 219l.8-.1zM287.1 219.2l.3-.1zM287.1 219.2l.3 .1zM287.2 219.3h.2zM287.2 219.4l.2-.1v.1z"/>
<path d="M287.2 219.5l.2-.1v.2zM286.3 219.9h1zM286.9 219.8h.5zM287.2 219.5l.2 .1zM287.2 219.4h.2zM286.6 220.1l.5-.1zM286.8 220.1l.3-.1z"/>
</g>
<path d="M252.5 215.3h2.3" fill="none" stroke="#000" stroke-width=".41"/>
<path d="M252.5 216.8h2.3" fill="none" stroke="#000" stroke-width=".38"/>
<!-- layer: DRAFT_DIMS -->
<g fill="#000">
<path d="M382.2 79.9l-.9 3.4-1.1-.5zM319.9 93l.3-.3zM319.9 93.1l.2-.1zM319.9 92.8l.8-.5zM319.9 92.6l.6-.3zM320.1 93.1l-.1 .2zM320 92.5l.3-.2zM320.3 93.2l-.2 .2zM320.1 92.9l-.2 .2zM319.9 93.1h.2l-.1 .2zM320.2 92.8l-.3 .3zM319.9 93l.3-.2-.3 .3z"/>
<path d="M320.2 93.2l-.1 .2zM320 93.3l.2-.1-.1 .2zM320.2 93.5l.3-.2zM319.9 93l.4-.4zM319.9 92.8l.4-.2-.4 .4zM320 92.5l.3-.2-.4 .3zM320.3 93.3l-.1 .2zM320.1 93.4l.2-.1zM320.4 93.6l.8-.7zM320.3 92.6l.4-.3zM320.4 92.6l.3-.3zM320.7 92.3l.1 .1-.3 .2z"/>
<path d="M319.9 92.6l.6-.3-.6 .5zM320.5 93.3l-.1 .3zM320.5 93.6l.7-.5zM320.4 93.6l.3-.3zM320.6 92.6l.2-.2zM320.8 92.4l.1 .1-.2 .1zM320.4 93.6l.4-.4zM320.5 92.6l.3-.2zM320.9 92.5l-.1 .2zM320.9 92.5l.2 .1-.3 .1zM321.1 92.8l-.2 .3zM320.7 93.6l.4-.3z"/>
<path d="M321.1 93.3l-.2 .2zM321.1 92.6v.2h-.2zM320.9 92.9l.2-.1zM320.7 92.6l.2-.1zM320.8 92.7l.3-.1zM320.5 93.6l.6-.3zM320.9 92.8h.2zM320.4 93.6l.8-.5zM320.9 93.1l.3-.2zM311.5 118.9l.8 3.4-1.2 .1zM317.1 102.9l.9 .7-2.6 2.4zM315.9 118.9l1 3.4-1.2 .1z"/>
<path d="M318 109.1l1.1 .5-2 2.9zM323.9 126.2l.4 .7zM323.9 126l.6 .9zM323.9 126.4l.2 .4zM323.9 126.5l.2 .3zM324 125.9l.1 .3zM324.1 125.8l.1 .2zM323.9 126l.3 .4zM323.9 126l.2 .3zM323.9 126.2l.2 .6zM323.9 126l.3 .5zM324 125.9l.1 .2z"/>
<path d="M324.2 125.7l.2 .2zM324.3 126.6l.3 .3zM323.9 126l.4 .9zM324.1 125.8l.2 .1zM324.1 125.8l.1-.1 .1 .2zM324.4 126.6l.2 .3zM324.4 125.6l.1 .2zM324.2 125.7l.2-.1v.3zM324.2 126.5l.3 .4zM324.6 125.6l.2 .4zM324.6 126.6l.2 .2-.2 .1zM324.5 126.6l.1 .3z"/>
<path d="M324.4 125.6l.2 .3zM324.7 126.6l.2 .1zM324.7 126.6l.2 .1-.1 .1zM324.4 125.6l.3 .3zM324.7 125.6l.4 .9zM324.6 126.6l.2 .2zM324.9 126.4l.2 .2zM324.8 126.5l.1 .2zM324.9 125.7l.3 .6zM324.6 125.6l.3 .5zM324.9 126.2l.2 .3zM324.9 126.3l.2 .3z"/>
<path d="M324.9 126.1l.2 .4zM325 125.8l.2 .3zM324.9 125.7l.3 .4zM324.7 125.6l.5 .7zM305.7 147.8l1.2 .3-1.3 3.3z"/>
</g>
<g fill="none" stroke="#000" stroke-width=".3">
<path d="M382.2 79.9l-.9 3.4-1.1-.5zM382.2 79.9l-4.9 10.5M319.9 93l.4-.4zM319.9 93l.3-.3zM319.9 93l.3-.2-.3 .3zM319.9 93.1l.2-.1zM319.9 93.1h.2l-.1 .2zM319.9 92.8l.8-.5zM319.9 92.8l.4-.2-.4 .4zM319.9 92.6l.6-.3zM319.9 92.6l.6-.3-.6 .5zM320 93.3l.2-.1-.1 .2z"/>
<path d="M320 92.5l.3-.2zM320 92.5l.3-.2-.4 .3zM320.1 93.4l.2-.1zM320.1 92.9l-.2 .2zM320.1 93.1l-.1 .2zM320.2 92.8l-.3 .3zM320.2 93.2l-.1 .2zM320.2 93.5l.3-.2zM320.3 93.2l-.2 .2zM320.3 92.6l.4-.3zM320.3 93.3l-.1 .2zM320.4 93.6l.4-.4z"/>
<path d="M320.4 93.6l.3-.3zM320.4 93.6l.8-.7zM320.4 93.6l.8-.5zM320.4 92.6l.3-.3zM320.5 92.6l.3-.2zM320.5 93.3l-.1 .3zM320.5 93.6l.7-.5zM320.5 93.6l.6-.3zM320.6 92.6l.2-.2zM320.7 92.3l.1 .1-.3 .2zM320.7 92.6l.2-.1zM320.7 93.6l.4-.3z"/>
<path d="M320.8 92.4l.1 .1-.2 .1zM320.8 92.7l.3-.1zM320.9 93.1l.3-.2zM320.9 92.8h.2zM320.9 92.9l.2-.1zM320.9 92.5l-.1 .2zM320.9 92.5l.2 .1-.3 .1zM321.1 92.6v.2h-.2zM321.1 93.3l-.2 .2zM321.1 92.8l-.2 .3zM322.1 99.4a23 23 0 0 0-9.6 26.4M310.6 118.9h6.3"/>
<path d="M311.5 118.9l.8 3.4-1.2 .1zM315.9 118.9l1 3.4-1.2 .1zM317.1 102.9l.9 .7-2.6 2.4zM318 109.1l1.1 .5-2 2.9zM320.6 106.5a18.6 18.6 0 0 0-2.7 20.6M318.6 135.8h-10.1l-2.9 15.6M323.9 126.4l.2 .4zM323.9 126.2l.4 .7zM323.9 126.2l.2 .6zM323.9 126l.3 .5zM323.9 126l.3 .4zM323.9 126l.2 .3z"/>
<path d="M323.9 126l.6 .9zM323.9 126l.4 .9zM323.9 126.5l.2 .3zM324 125.9l.1 .2zM324 125.9l.1 .3zM324.1 125.8l.2 .1zM324.1 125.8l.1-.1 .1 .2zM324.1 125.8l.1 .2zM324.2 126.5l.3 .4zM324.2 125.7l.2-.1v.3zM324.2 125.7l.2 .2zM324.3 126.6l.3 .3z"/>
<path d="M324.4 126.6l.2 .3zM324.4 125.6l.2 .3zM324.4 125.6l.3 .3zM324.4 125.6l.1 .2zM324.5 126.6l.1 .3zM324.6 125.6l.3 .5zM324.6 125.6l.2 .4zM324.6 126.6l.2 .2zM324.6 126.6l.2 .2-.2 .1zM324.7 126.6l.2 .1zM324.7 126.6l.2 .1-.1 .1zM324.7 125.6l.5 .7z"/>
<path d="M324.7 125.6l.4 .9zM324.8 126.5l.1 .2zM324.9 125.7l.3 .4zM324.9 125.7l.3 .6zM324.9 126.1l.2 .4zM324.9 126.4l.2 .2zM324.9 126.3l.2 .3zM324.9 126.2l.2 .3zM325 125.8l.2 .3zM305.7 147.8l1.2 .3-1.3 3.3z"/>
</g>
<g font-size="7.6">
<text x="105.9" y="9.4" transform="rotate(-180 105.9 9.4)">GPSM-401-000-00-21А Деталь</text>
<text x="314.1" y="247.1">GPSM-401-000-00-21А Деталь</text>
<text x="316.4" y="266.4">Проставка</text>
<text x="383.7" y="267.1">0,71</text>
</g>
<g font-size="7.5">
<text x="399" y="22.6">(</text>
<text x="407.1" y="22.6">)</text>
</g>
<g font-size="7.2">
<text x="194.1" y="106.6" transform="rotate(-90 194.1 106.6)">)</text>
<text x="254.9" y="106.5" transform="rotate(-90 254.9 106.5)">)</text>
<text x="194.1" y="114.9" transform="rotate(-90 194.1 114.9)">(</text>
<text x="254.9" y="114.7" transform="rotate(-90 254.9 114.7)">(</text>
</g>
<text font-size="6.8" x="403.6" y="266.8">1:1</text>
<g font-size="6.1">
<text x="305.7" y="286.6">Сталь 45 ГОСТ 1050-88</text>
<text x="380" y="286.6">ООО &quot;ПТО&quot;</text>
</g>
<text font-size="5.9" x="101.5" y="279.5">Б-Б</text>
<g font-size="5.3">
<text x="12.3" y="46.6" transform="rotate(-90 12.3 46.6)">Перв. примен.</text>
<text x="12.3" y="102.8" transform="rotate(-90 12.3 102.8)">Справ. №</text>
<text x="12.3" y="175.8" transform="rotate(-90 12.3 175.8)">Подп. и дата</text>
<text x="12.3" y="205.5" transform="rotate(-90 12.3 205.5)">Инв. № дубл.</text>
<text x="12.3" y="230.6" transform="rotate(-90 12.3 230.6)">Взам. инв. №</text>
<text x="12.3" y="260.8" transform="rotate(-90 12.3 260.8)">Подп. и дата</text>
<text x="12.3" y="290.5" transform="rotate(-90 12.3 290.5)">Инв. № подл.</text>
<text x="28.9" y="296.3">D:\PTC\CREO-START\work\чертежи и эскизы\GPSM-401-000-00 Механизм плунжера\</text>
<text x="295.8" y="296">Копировал</text>
<text x="365" y="295.9">Формат A3</text>
</g>
<g font-size="5.1">
<text x="393.2" y="16.3">3,2</text>
<text x="213.2" y="35">23,5</text>
<text x="102.7" y="45">70</text>
<text x="111.3" y="45">0,1</text>
<text x="216.2" y="45">20</text>
<text x="202.3" y="53.3" transform="rotate(-90 202.3 53.3)">1,25</text>
<text x="398.2" y="53.5">130</text>
<text x="88.6" y="55">35*</text>
<text x="186.2" y="55">3,5</text>
<text x="225.3" y="55">4</text>
<text x="238.1" y="65.1" transform="rotate(-90 238.1 65.1)">1,25</text>
<text x="270.4" y="65.2">10,5</text>
<text x="266.7" y="70.5">3 отв</text>
<text x="244.5" y="80.2">2,5</text>
<text x="376.5" y="90" transform="rotate(-65 376.5 90)">R8</text>
<text x="317.7" y="98.1" transform="rotate(-32 317.7 98.1)">34</text>
<text x="370" y="106.1" transform="rotate(75 370 106.1)">44</text>
<text x="27.8" y="116.8" transform="rotate(-90 27.8 116.8)">0,1</text>
<text x="237.6" y="118.7" transform="rotate(-90 237.6 118.7)">85</text>
<text x="300.6" y="119" transform="rotate(-85 300.6 119)">10</text>
<text x="27.8" y="125.4" transform="rotate(-90 27.8 125.4)">90</text>
<text x="319.6" y="122.6" transform="rotate(64 319.6 122.6)">20</text>
<text x="407.2" y="121.9" transform="rotate(-90 407.2 121.9)">106</text>
<text x="193.4" y="127.9" transform="rotate(-90 193.4 127.9)">96,5 g6</text>
<text x="254.2" y="127.9" transform="rotate(-90 254.2 127.9)">96,5 H8</text>
<text x="299.5" y="129.3" transform="rotate(68 299.5 129.3)">44</text>
<text x="364.2" y="126.6" transform="rotate(-81 364.2 126.6)">18</text>
<text x="310.5" y="134.9">R8</text>
<text x="336.1" y="134.8" transform="rotate(-18 336.1 134.8)">27</text>
<text x="37.2" y="144.6" transform="rotate(-90 37.2 144.6)">45*</text>
<text x="274" y="153.8" transform="rotate(-31 274 153.8)">3</text>
<text x="267.7" y="157.5" transform="rotate(-31 267.7 157.5)">R57,</text>
<text x="195.2" y="176.7">2,5</text>
<text x="240.5" y="179.7">A</text>
<text x="52.9" y="182.1">7</text>
<text x="44.6" y="187.4">4 отв</text>
<text x="219.5" y="189.8">0,02</text>
<text x="230.1" y="189.8">А</text>
<text x="108.7" y="211.6">125</text>
<text x="231.7" y="211.8">1. * - размеры для справок;</text>
<text x="146" y="220">R8</text>
<text x="231.7" y="217">2. H12, h12,</text>
<text x="255" y="217">IT12/2;</text>
<text x="110.8" y="225.3">по контуру 2 кармана</text>
<text x="231.7" y="222.3">3. Неуказанные фаски- 0,5.х45 , радиусы- R0,3;</text>
<text x="231.7" y="227.5">4. Острые кромки притупить.</text>
<text x="231.7" y="232.8">5. Покрытие: Хим.Окс.</text>
<text x="32.7" y="241.1" transform="rotate(-90 32.7 241.1)">17</text>
</g>
<g font-size="4.5">
<text x="369.1" y="256.1">Лит.</text>
<text x="383.9" y="256.1">Масса</text>
<text x="399" y="256.1">Масштаб</text>
<text x="230.5" y="261.1">Изм.</text>
<text x="238" y="261.1">Лист</text>
<text x="251.7" y="261.1">№ докум.</text>
<text x="273.7" y="261.1">Подп.</text>
<text x="286" y="261.1">Дата</text>
<text x="231.4" y="266.1">Pазраб.</text>
<text x="248.4" y="266.1">Арзамасов В.В.</text>
<text x="231.4" y="271.1">Пров.</text>
<text x="231.4" y="281.1">Нач.отд.</text>
<text x="231.4" y="276.1">Т.контр.</text>
<text x="366" y="276.1">Лист</text>
<text x="379.4" y="276.1">1</text>
<text x="385.3" y="276.1">Листов</text>
<text x="405.4" y="276.1">1</text>
<text x="231.4" y="286.1">Н.контр.</text>
<text x="231.4" y="291.1">Утв.</text>
</g>
<text font-size="3.5" x="285.6" y="265.7">18.08.18</text>
<g font-size="3.1">
<text x="191.3" y="113.5" transform="rotate(-90 191.3 113.5)">-0,012</text>
<text x="194.1" y="113.5" transform="rotate(-90 194.1 113.5)">-0,034</text>
<text x="252.1" y="113.3" transform="rotate(-90 252.1 113.3)">+0,054</text>
</g>
</svg>
